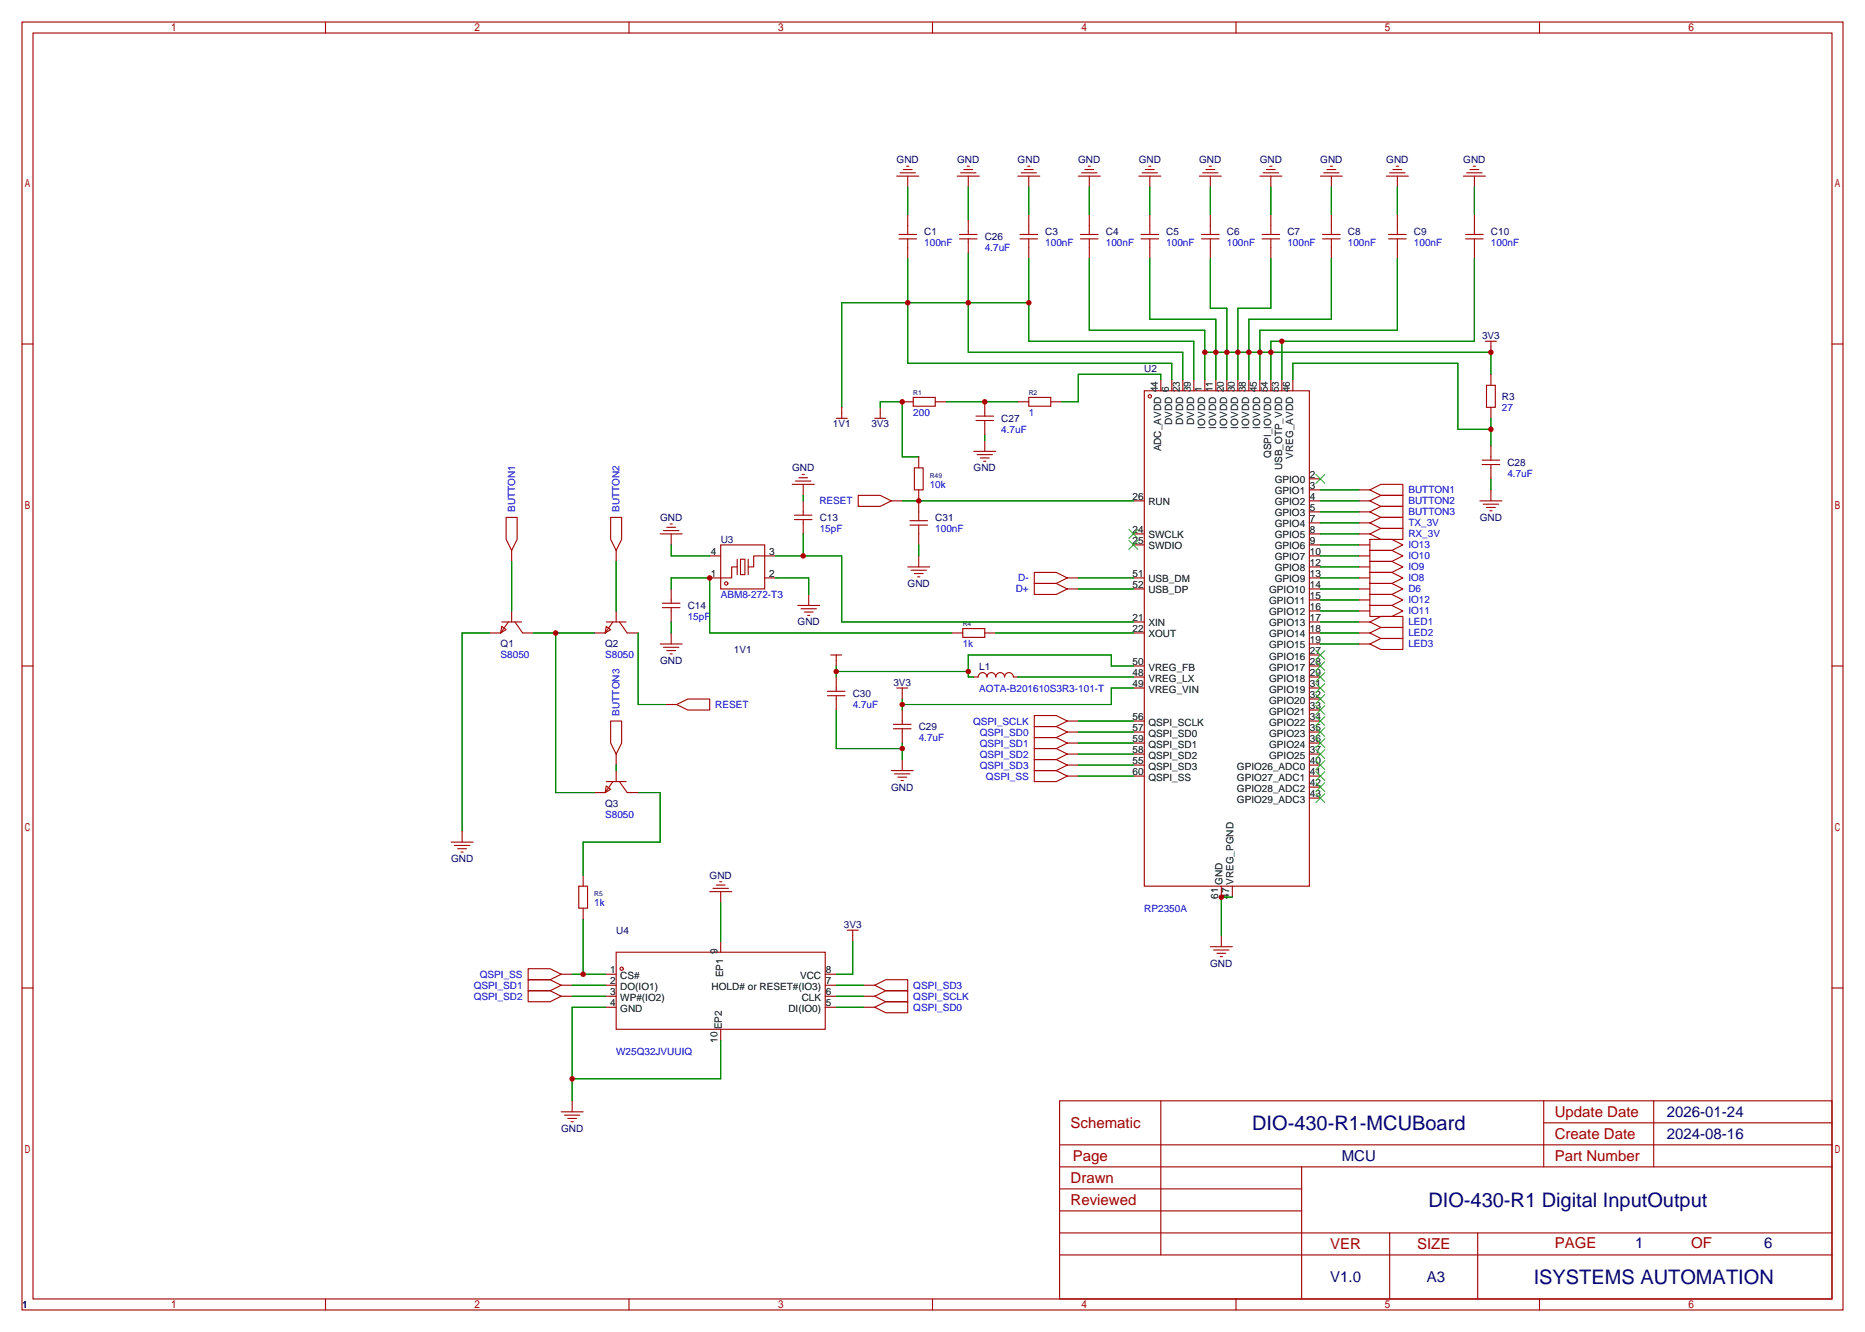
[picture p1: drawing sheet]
<svg xmlns="http://www.w3.org/2000/svg" width="431mm" height="307mm" viewBox="0 0 431 307" stroke-linecap="round" stroke-linejoin="round" font-family="sans-serif">
<g fill="none" stroke="#a10000" stroke-width=".25">
<path d="M5.1 5.1h420.3v297.2h-420.3zM7.6 7.6h415.3v292.1h-415.3zM75.1 5.1v2.5M145.2 5.1v2.5M215.3 5.1v2.5M285.3 5.1v2.5M355.4 5.1v2.5M207.8 39.9h3.5M208.5 39.1h2.1M209.3 38.4h.5M221.7 39.9h3.6M222.5 39.1h2"/>
<path d="M223.3 38.4h.5M235.7 39.9h3.6M236.5 39.1h2M237.2 38.4h.5M249.7 39.9h3.5M250.4 39.1h2.1M251.2 38.4h.5M263.7 39.9h3.5M264.4 39.1h2M265.2 38.4h.5M277.6 39.9h3.6M278.4 39.1h2"/>
<path d="M279.1 38.4h.6M291.6 39.9h3.5M292.4 39.1h2M293.1 38.4h.5M305.6 39.9h3.5M306.3 39.1h2.1M307.1 38.4h.5M320.8 39.9h3.6M321.6 39.1h2M322.3 38.4h.5M338.6 39.9h3.5M339.3 39.1h2.1"/>
<path d="M340.1 38.4h.5M207 40.6h5.1M207.5 54.1h4.1M207.5 55.1h4.1M209.5 40.6v2.6M209.5 49.5v4.6M209.5 55.1v4.6M221 40.6h5.1M221.5 54.1h4.1M221.5 55.1h4.1M223.5 40.6v2.6M223.5 50.8v3.3"/>
<path d="M223.5 55.1v3.3M234.9 40.6h5.1M235.5 54.1h4M235.5 55.1h4M237.5 40.6v2.6M237.5 49.5v4.6M237.5 55.1v4.6M248.9 40.6h5.1M249.4 54.1h4.1M249.4 55.1h4.1M251.5 40.6v2.6M251.5 49.5v4.6"/>
<path d="M251.5 55.1v4.6M262.9 40.6h5.1M263.4 54.1h4.1M263.4 55.1h4.1M265.4 40.6v2.6M265.4 49.5v4.6M265.4 55.1v4.6M276.9 40.6h5M277.4 54.1h4M277.4 55.1h4M279.4 40.6v2.6M279.4 49.5v4.6"/>
<path d="M279.4 55.1v4.6M290.8 40.6h5.1M291.3 54.1h4.1M291.3 55.1h4.1M293.4 40.6v2.6M293.4 49.5v4.6M293.4 55.1v4.6M304.8 40.6h5.1M305.3 54.1h4.1M305.3 55.1h4.1M307.3 40.6v2.6M307.3 49.5v4.6"/>
<path d="M307.3 55.1v4.6M320 40.6h5.1M320.5 54.1h4.1M320.5 55.1h4.1M322.6 40.6v2.6M322.6 49.5v4.6M322.6 55.1v4.6M337.8 40.6h5.1M338.3 54.1h4.1M338.3 55.1h4.1M340.4 40.6v2.6M340.4 49.5v4.6"/>
<path d="M340.4 55.1v4.6M5.1 79.4h2.5M342.9 78.7h2.5M344.2 78.7v2.6M422.9 79.4h2.5M193 96.5h2.6M194.3 94v2.5M201.9 96.5h2.6M203.2 94v2.5M208.3 92.7h2.5M210.8 91.7h5.1v2h-5.1zM215.9 92.7h2.5"/>
<path d="M225.3 97h4.1M225.3 96h4.1M227.3 92.7v3.3M227.3 97v3.3M234.9 92.7h2.6M237.5 91.7h5.1v2h-5.1zM242.6 92.7h2.5M264.2 90.2h38.1v114.3h-38.1zM268 87.6v2.6M270.5 87.6v2.6M273 87.6v2.6M275.6 87.6v2.6"/>
<path d="M278.1 87.6v2.6M280.7 87.6v2.6M283.2 87.6v2.6M285.8 87.6v2.6M288.3 87.6v2.6M290.8 87.6v2.6M293.4 87.6v2.6M295.9 87.6v2.6M298.4 87.6v2.6M343.2 88.9h2v5.1h-2zM344.2 86.4v2.5M344.2 94v2.5"/>
<path d="M116.8 119.4h2.6v5.1l-1.3 2.5-1.3-2.5zM141 119.4h2.5v5.1l-1.3 2.5-1.2-2.5zM182.9 111.8h5.1M183.4 118.9h4.1M183.4 119.9h4.1M183.6 111h3.6M184.4 110.2h2M185.2 109.5h.5M185.4 111.8v2.5M185.4 115.6v3.3M185.4 119.9v3.3M198.1 114.3h5.1l2.5 1.3-2.5 1.2h-5.1z"/>
<path d="M205.7 115.6h2.6M211.1 107.9h2v5.1h-2zM212.1 105.4v2.5M212.1 113v7.1M224.8 104.1h5.1M225.6 104.9h3.5M226.3 105.7h2M227.1 106.4h.5M227.3 101.6v2.5M261.6 115.6h2.6M302.3 115.6h2.5M302.3 118.1h2.5"/>
<path d="M302.3 113h2.5M302.3 110.5h2.5M313.7 115.6h2.5M313.7 118.1h2.5M313.7 113h2.5M316.2 113l2.6-1.2h5v2.5h-5zM316.2 115.6l2.6-1.3h5v2.5h-5zM316.2 118.1l2.6-1.3h5v2.6h-5zM341.6 115.6h5.1M342.1 107.2h4.1M342.1 106.2h4.1M342.4 116.3h3.5"/>
<path d="M343.2 117.1h2M343.9 117.9h.5M344.2 102.9v3.3M344.2 107.2v3.3M344.2 113v2.6M118.1 127v2.5M142.2 127v2.5M152.4 123.2h5.1M152.9 139.2h4.1M153.2 122.4h3.5M153.9 121.7h2.1M154.7 120.9h.5"/>
<path d="M154.9 123.2v2.5M154.9 135.9v3.3M163.8 128.3h2.6M166.4 125.7h10.1v10.2h-10.1zM170.2 130.8h-1.3v2.5h-5.1M170.2 129v3.6M170.9 129h1.1v3.6h-1.1zM172.7 129v3.6M176.5 133.3h2.6M179.1 128.3h-5.1v2.5h-1.3M184.1 139.7h5.1M186.7 137.2v2.5"/>
<path d="M209.5 130.8h5.1M210.1 120.1h4M210.1 121.2h4M210.3 131.6h3.6M211.1 132.3h2M211.8 133.1h.5M212.1 121.2v4.5M212.1 128.3v2.5M238.8 132.1h5l2.6 1.2-2.6 1.3h-5zM238.8 134.6h5l2.6 1.3-2.6 1.3h-5zM246.4 133.3h2.5M246.4 135.9h2.5"/>
<path d="M261.6 133.3h2.6M261.6 135.9h2.6M261.6 125.7h2.6M261.6 123.2h2.6M302.3 133.3h2.5M302.3 135.9h2.5M302.3 130.8h2.5M302.3 128.3h2.5M302.3 138.4h2.5M302.3 125.7h2.5M302.3 123.2h2.5M302.3 120.7h2.5"/>
<path d="M313.7 133.3h2.5M313.7 135.9h2.5M313.7 130.8h2.5M313.7 128.3h2.5M313.7 138.4h2.5M313.7 125.7h2.5M313.7 123.2h2.5M313.7 120.7h2.5M316.2 132.1h5.1l2.5 1.2-2.5 1.3h-5.1zM316.2 129.5h5.1l2.5 1.3-2.5 1.3h-5.1zM316.2 127h5.1l2.5 1.3-2.5 1.2h-5.1zM316.2 139.7h5.1l2.5 1.3-2.5 1.2h-5.1z"/>
<path d="M316.2 137.2h5.1l2.5 1.2-2.5 1.3h-5.1zM316.2 124.5h5.1l2.5 1.2-2.5 1.3h-5.1zM316.2 134.6h5.1l2.5 1.3-2.5 1.3h-5.1zM316.2 120.7l2.6-1.3h5v2.5h-5zM316.2 123.2l2.6-1.3h5v2.6h-5zM5.1 153.7h2.5M113 146h2.6M115.8 144.5l1 .8-1.2 .7zM115.8 143.5h4.6M117.3 143.5l-1.7 2.5M118.1 141v2.5M118.9 143.5l1.7 2.5h2.6"/>
<path d="M137.2 146h2.5M140 144.5l1 .8-1.3 .7zM140 143.5h4.5M141.5 143.5l-1.8 2.5M142.2 141v2.5M143 143.5l1.8 2.5h2.5M152.4 148.6h5.1M152.9 140.2h4.1M153.2 149.4h3.5M153.9 150.1h2.1M154.7 150.9h.5M154.9 140.2v3.3"/>
<path d="M154.9 146v2.6M184.9 140.5h3.6M185.7 141.2h2M186.4 142h.5M191 159.5h4.1M191.8 151.1h2.5M193 151.1v2.6M193 156.2v3.3M207 158.8h2.5M208.3 158.8v2.5M219.7 146h2.5M222.2 145h5.1v2.1h-5.1z"/>
<path d="M224.8 156.2h1a1.02 1.02 0 0 1 1-1 1.02 1.02 0 0 1 1 1 1.02 1.02 0 0 1 1.1-1 1.02 1.02 0 0 1 1 1 1.02 1.02 0 0 1 1-1 1.02 1.02 0 0 1 1 1 1.02 1.02 0 0 1 1-1 1.02 1.02 0 0 1 1 1h1M227.3 146h2.6M261.6 153.7h2.6M261.6 143.5h2.6M261.6 146h2.6M261.6 156.2h2.6M261.6 158.8h2.6M302.3 153.7h2.5M302.3 141h2.5M302.3 143.5h2.5M302.3 146h2.5M302.3 156.2h2.5"/>
<path d="M302.3 158.8h2.5M302.3 151.1h2.5M302.3 148.6h2.5M313.7 141h2.5M313.7 143.5h2.5M313.7 146h2.5M313.7 148.6h2.5M316.2 143.5l2.6-1.3h5v2.6h-5zM316.2 146l2.6-1.2h5v2.5h-5zM316.2 148.6l2.6-1.3h5v2.6h-5zM422.9 153.7h2.5M141 166.4h2.5v5l-1.3 2.6-1.2-2.6z"/>
<path d="M142.2 174v2.5M142.2 177.8v2.5M153.7 162.6h2.5M156.2 162.6l2.5-1.3h5.1v2.5h-5.1zM191 160.5h4.1M193 160.5v3.3M205.7 177.8h5.1M206.2 168.1h4.1M206.2 167.1h4.1M206.5 178.6h3.6M207.3 179.3h2M208.3 163.8v3.3"/>
<path d="M208.3 168.1v3.3M208.3 175.3v2.5M238.8 167.6h5l2.6 1.3-2.6 1.3h-5zM238.8 170.2h5l2.6 1.2-2.6 1.3h-5zM238.8 172.7h5l2.6 1.3-2.6 1.3h-5zM238.8 175.3h5l2.6 1.2-2.6 1.3h-5zM238.8 177.8h5l2.6 1.3-2.6 1.2h-5zM238.8 165.1h5l2.6 1.3-2.6 1.2h-5zM246.4 166.4h2.5M246.4 168.9h2.5M246.4 171.4h2.5M246.4 174h2.5"/>
<path d="M246.4 176.5h2.5M246.4 179.1h2.5M261.6 166.4h2.6M261.6 168.9h2.6M261.6 171.4h2.6M261.6 174h2.6M261.6 176.5h2.6M261.6 179.1h2.6M302.3 166.4h2.5M302.3 168.9h2.5M302.3 171.4h2.5M302.3 174h2.5"/>
<path d="M302.3 176.5h2.5M302.3 179.1h2.5M302.3 163.8h2.5M302.3 161.3h2.5M104.1 194.3h5.1M104.9 195.1h3.6M105.7 195.8h2M106.4 196.6h.5M106.7 191.8v2.5M137.2 182.9h2.5M140 181.4l1 .7-1.3 .8zM140 180.3h4.5"/>
<path d="M141.5 180.3l-1.8 2.6M143 180.3l1.8 2.6h2.5M208 180.1h.5M302.3 184.1h2.5M302.3 181.6h2.5M133.6 204.5h2v5h-2zM134.6 201.9v2.6M134.6 209.5v2.6M142.2 219.7h48.3v17.8h-48.3zM163.8 205.7h5.1M164.6 205h3.5M165.4 204.2h2"/>
<path d="M166.1 203.5h.5M166.4 205.7v2.6M166.4 217.2v2.5M195.6 214.6h2.5M196.8 214.6v2.6M279.4 218.4h5.1M280.2 219.2h3.5M280.9 220h2.1M281.9 204.5v2.5M281.9 215.9v2.5M284.5 204.5v2.5M5.1 228h2.5"/>
<path d="M121.9 226.1h5.1l2.5 1.2-2.5 1.3h-5.1zM121.9 228.6h5.1l2.5 1.3-2.5 1.2h-5.1zM121.9 223.5h5.1l2.5 1.3-2.5 1.3h-5.1zM129.5 224.8h2.6M129.5 227.3h2.6M129.5 229.9h2.6M139.7 224.8h2.5M139.7 227.3h2.5M139.7 229.9h2.5M139.7 232.4h2.5M166.4 237.5v2.5M190.5 224.8h2.5"/>
<path d="M190.5 227.3h2.5M190.5 229.9h2.5M190.5 232.4h2.5M199.4 227.3h2.5M199.4 229.9h2.5M199.4 232.4h2.5M201.9 232.4l2.6-1.3h5v2.6h-5zM201.9 227.3l2.6-1.2h5v2.5h-5zM201.9 229.9l2.6-1.3h5v2.5h-5zM281.7 220.7h.5M422.9 228h2.5M129.5 256.5h5.1"/>
<path d="M130.3 257.3h3.6M131.1 258.1h2M131.8 258.8h.5M132.1 254v2.5M244.6 254h178.3v45.7h-178.3zM268 254v35.6M356.4 254v15.2M356.4 259.1h66.5M381.8 254v15.2M244.6 274.3h55.9M244.6 269.2h178.3M244.6 279.4h55.9"/>
<path d="M244.6 264.2h178.3M300.5 269.2v30.5M75.1 299.7v2.6M145.2 299.7v2.6M215.3 299.7v2.6M244.6 289.6h178.3M244.6 284.5h178.3M285.3 299.7v2.6M320.8 284.5v15.2M341.1 284.5v15.2M355.4 299.7v2.6"/>
<circle cx="265.4" cy="91.4" r=".38"/>
<circle cx="167.6" cy="134.6" r=".38"/>
<circle cx="143.5" cy="223.5" r=".38"/>
</g>
<g fill="none" stroke="#3c3" stroke-width=".25">
<path d="M303.8 109.5l2 2M305.8 109.5l-2 2M260.6 122.2l2 2M260.6 124.7l2 2M262.6 122.2l-2 2M262.6 124.7l-2 2M303.8 157.7l2 2.1M303.8 155.2l2 2M303.8 152.7l2 2M303.8 150.1l2 2M305.8 157.7l-2 2.1M305.8 155.2l-2 2"/>
<path d="M305.8 152.7l-2 2M305.8 150.1l-2 2M303.8 178.1l2 2M303.8 175.5l2 2M303.8 173l2 2M303.8 170.4l2 2.1M303.8 167.9l2 2M303.8 165.4l2 2M303.8 162.8l2 2M303.8 160.3l2 2M305.8 178.1l-2 2M305.8 175.5l-2 2"/>
<path d="M305.8 173l-2 2M305.8 170.4l-2 2.1M305.8 167.9l-2 2M305.8 165.4l-2 2M305.8 162.8l-2 2M305.8 160.3l-2 2M303.8 183.1l2 2.1M303.8 180.6l2 2M305.8 183.1l-2 2.1M305.8 180.6l-2 2"/>
</g>
<g fill="none" stroke="#008700" stroke-width=".25">
<path d="M209.5 43.2v6.3M209.5 59.7v24.1h61v3.8M223.5 58.4v22.9h49.5v6.3M223.5 43.2v7.6M237.5 59.7v19h38.1v8.9M237.5 43.2v6.3M251.5 59.7v16.5h26.6v11.4M251.5 43.2v6.3M265.4 59.7v14h15.3v13.9M265.4 43.2v6.3M279.4 59.7v11.4h3.8v16.5M279.4 43.2v6.3"/>
<path d="M293.4 43.2v6.3M293.4 59.7v11.4h-7.6v16.5M307.3 59.7v14h-19v13.9M307.3 43.2v6.3M322.6 59.7v16.5h-31.8v11.4M322.6 43.2v6.3M340.4 43.2v6.3M340.4 59.7v19h-47v8.9M237.5 69.8h-43.2v24.2M295.9 78.7v8.9M203.2 94v-1.3h5.1v12.7h3.8M218.4 92.7h16.5"/>
<path d="M268 87.6v-1.2h-19.1v6.3h-3.8M278.1 81.3h66.1v5.1M298.4 87.6v-3.8h38.1v15.3h7.7M344.2 96.5v6.4M185.4 114.3v1.3M208.3 115.6h53.3M227.3 100.3v1.3M304.8 115.6h8.9M304.8 113h8.9M304.8 118.1h8.9M344.2 110.5v2.5M118.1 129.5v11.5"/>
<path d="M142.2 129.5v11.5M154.9 135.9v-2.6h8.9v12.7h55.9M154.9 125.7v2.6h8.9M179.1 133.3h7.6v3.9M179.1 128.3h15.2v15.2h67.3M185.4 123.2v5.1M212.1 125.7v2.6M248.9 133.3h12.7M248.9 135.9h12.7M304.8 133.3h8.9M304.8 135.9h8.9M304.8 128.3h8.9"/>
<path d="M304.8 138.4h8.9M304.8 130.8h8.9M304.8 125.7h8.9M304.8 123.2h8.9M304.8 120.7h8.9M113 146h-6.3v45.8M123.2 146h14M128.3 146v36.9h8.9M147.3 146v16.6h6.4M154.9 143.5v2.5M193 153.7v2.5M193 154.9h30.5"/>
<path d="M229.9 146h31.7M234.9 156.2h26.7M261.6 153.7h-5.1v-2.6h-33v5.1h1.3M261.6 158.8h-5.1v3.8h-48.2M304.8 146h8.9M304.8 143.5h8.9M304.8 141h8.9M304.8 148.6h8.9M142.2 176.5v1.3M193 163.8v8.9h15.3M208.3 161.3v2.5M208.3 171.4v3.9"/>
<path d="M248.9 166.4h12.7M248.9 168.9h12.7M248.9 171.4h12.7M248.9 174h12.7M248.9 176.5h12.7M248.9 179.1h12.7M147.3 182.9h5.1v11.4h-17.8v7.6M134.6 212.1v12.7M166.4 208.3v8.9M196.8 217.2v7.6h-3.8M284.5 207h-2.6v8.9M132.1 224.8h7.6"/>
<path d="M132.1 227.3h7.6M132.1 229.9h7.6M139.7 232.4h-7.6v21.6M193 227.3h6.4M193 229.9h6.4M193 232.4h6.4M166.4 240v8.9h-34.3"/>
</g>
<g fill="#c00">
<circle cx="281.9" cy="207" r=".63"/>
<circle cx="134.6" cy="224.8" r=".63"/>
<circle cx="132.1" cy="248.9" r=".63"/>
<circle cx="212.1" cy="115.6" r=".63"/>
<circle cx="295.9" cy="78.7" r=".63"/>
<circle cx="293.4" cy="81.3" r=".63"/>
<circle cx="344.2" cy="81.3" r=".63"/>
<circle cx="290.8" cy="81.3" r=".63"/>
<circle cx="288.3" cy="81.3" r=".63"/>
<circle cx="285.8" cy="81.3" r=".63"/>
<circle cx="283.2" cy="81.3" r=".63"/>
<circle cx="280.7" cy="81.3" r=".63"/>
<circle cx="278.1" cy="81.3" r=".63"/>
<circle cx="237.5" cy="69.8" r=".63"/>
<circle cx="223.5" cy="69.8" r=".63"/>
<circle cx="209.6" cy="69.8" r=".63"/>
<circle cx="227.3" cy="92.7" r=".63"/>
<circle cx="344.2" cy="99.1" r=".63"/>
<circle cx="208.3" cy="92.7" r=".63"/>
<circle cx="163.8" cy="133.3" r=".63"/>
<circle cx="185.4" cy="128.3" r=".63"/>
<circle cx="208.3" cy="162.6" r=".63"/>
<circle cx="208.3" cy="172.7" r=".63"/>
<circle cx="223.5" cy="154.9" r=".63"/>
<circle cx="193" cy="154.9" r=".63"/>
<circle cx="128.3" cy="146" r=".63"/>
</g>
<g font-size="4.6" fill="#000080">
<text x="289.1" y="260.7">DIO-430-R1-MCUBoard</text>
<text x="329.7" y="278.5">DIO-430-R1 Digital InputOutput</text>
<text x="354" y="296.3">ISYSTEMS AUTOMATION</text>
</g>
<g font-size="3.5" fill="#a00000">
<text x="358.9" y="257.8">Update Date</text>
<text x="247.1" y="260.3">Schematic</text>
<text x="358.9" y="262.8">Create Date</text>
<text x="247.6" y="267.9">Page</text>
<text x="358.9" y="267.9">Part Number</text>
<text x="247.1" y="273">Drawn</text>
<text x="247.1" y="278.1">Reviewed</text>
<text x="358.9" y="288">PAGE</text>
<text x="390.4" y="288">OF</text>
<text x="307.1" y="288.2">VER</text>
<text x="327.1" y="288.2">SIZE</text>
</g>
<g font-size="3.5" fill="#000080">
<text x="384.8" y="257.8">2026-01-24</text>
<text x="384.8" y="262.8">2024-08-16</text>
<text x="309.7" y="267.9">MCU</text>
<text x="377.5" y="288">1</text>
<text x="407.2" y="288">6</text>
<text x="307.1" y="295.9">V1.0</text>
<text x="329.4" y="295.9">A3</text>
</g>
<g font-size="2.3" fill="#000080">
<text x="207" y="37.6">GND</text>
<text x="221" y="37.6">GND</text>
<text x="234.9" y="37.6">GND</text>
<text x="248.9" y="37.6">GND</text>
<text x="262.9" y="37.6">GND</text>
<text x="276.8" y="37.6">GND</text>
<text x="290.8" y="37.6">GND</text>
<text x="304.8" y="37.6">GND</text>
<text x="320" y="37.6">GND</text>
<text x="337.8" y="37.6">GND</text>
<text x="213.4" y="54.1">C1</text>
<text x="227.3" y="55.4">C26</text>
<text x="241.3" y="54.1">C3</text>
<text x="255.3" y="54.1">C4</text>
<text x="269.2" y="54.1">C5</text>
<text x="283.2" y="54.1">C6</text>
<text x="297.2" y="54.1">C7</text>
<text x="311.1" y="54.1">C8</text>
<text x="326.4" y="54.1">C9</text>
<text x="344.2" y="54.1">C10</text>
<text x="342.1" y="78.3">3V3</text>
<text x="264.2" y="85.9">U2</text>
<text x="346.7" y="92.2">R3</text>
<text x="192.3" y="98.6">1V1</text>
<text x="201.1" y="98.6">3V3</text>
<text x="231.1" y="97.3">C27</text>
<text x="348" y="107.5">C28</text>
<text x="182.9" y="108.8">GND</text>
<text x="224.8" y="108.8">GND</text>
<text x="152.4" y="120.2">GND</text>
<text x="166.4" y="125.3">U3</text>
<text x="189.2" y="120.2">C13</text>
<text x="215.9" y="120.2">C31</text>
<text x="341.6" y="120.2">GND</text>
<text x="209.5" y="135.4">GND</text>
<text x="158.7" y="140.5">C14</text>
<text x="115.6" y="149.4">Q1</text>
<text x="139.7" y="149.4">Q2</text>
<text x="184.1" y="144.3">GND</text>
<text x="152.4" y="153.2">GND</text>
<text x="169.4" y="150.7">1V1</text>
<text x="226.1" y="154.5">L1</text>
<text x="196.8" y="160.8">C30</text>
<text x="206.2" y="158.3">3V3</text>
<text x="212.1" y="168.4">C29</text>
<text x="205.7" y="182.4">GND</text>
<text x="139.7" y="186.2">Q3</text>
<text x="104.1" y="198.9">GND</text>
<text x="163.8" y="202.7">GND</text>
<text x="142.2" y="215.4">U4</text>
<text x="194.8" y="214.2">3V3</text>
<text x="279.4" y="223.1">GND</text>
<text x="129.5" y="261.2">GND</text>
<text x="5.1" y="301.8">1</text>
</g>
<g font-size="2.3" fill="#00f">
<text x="213.4" y="56.7">100nF</text>
<text x="227.3" y="58">4.7uF</text>
<text x="241.3" y="56.7">100nF</text>
<text x="255.3" y="56.7">100nF</text>
<text x="269.2" y="56.7">100nF</text>
<text x="283.2" y="56.7">100nF</text>
<text x="297.2" y="56.7">100nF</text>
<text x="311.1" y="56.7">100nF</text>
<text x="326.4" y="56.7">100nF</text>
<text x="344.2" y="56.7">100nF</text>
<text x="346.7" y="94.8">27</text>
<text x="210.8" y="96.1">200</text>
<text x="231.1" y="99.9">4.7uF</text>
<text x="237.5" y="96.1">1</text>
<text x="214.6" y="112.6">10k</text>
<text x="325.1" y="113.8">BUTTON1</text>
<text x="348" y="110">4.7uF</text>
<text x="118.9" y="118.1" transform="rotate(-90 118.9 118.1)">BUTTON1</text>
<text x="143" y="118.1" transform="rotate(-90 143 118.1)">BUTTON2</text>
<text x="189.2" y="116.4">RESET</text>
<text x="325.1" y="116.4">BUTTON2</text>
<text x="325.1" y="118.9">BUTTON3</text>
<text x="189.2" y="122.7">15pF</text>
<text x="215.9" y="122.7">100nF</text>
<text x="325.1" y="121.5">TX_3V</text>
<text x="325.1" y="124">RX_3V</text>
<text x="325.1" y="131.6">IO9</text>
<text x="325.1" y="129.1">IO10</text>
<text x="325.1" y="126.5">IO13</text>
<text x="166.4" y="138">ABM8-272-T3</text>
<text x="234.5" y="136.7">D+</text>
<text x="235.1" y="134.2">D-</text>
<text x="325.1" y="134.2">IO8</text>
<text x="325.1" y="136.7">D6</text>
<text x="158.7" y="143">15pF</text>
<text x="325.1" y="141.8">IO11</text>
<text x="325.1" y="139.2">IO12</text>
<text x="222.2" y="149.4">1k</text>
<text x="325.1" y="144.3">LED1</text>
<text x="325.1" y="146.9">LED2</text>
<text x="325.1" y="149.4">LED3</text>
<text x="115.6" y="151.9">S8050</text>
<text x="139.7" y="151.9">S8050</text>
<text x="226.1" y="159.6">AOTA-B201610S3R3-101-T</text>
<text x="143" y="165.1" transform="rotate(-90 143 165.1)">BUTTON3</text>
<text x="165.1" y="163.4">RESET</text>
<text x="196.8" y="163.4">4.7uF</text>
<text x="224.7" y="167.2">QSPI_SCLK</text>
<text x="212.1" y="171">4.7uF</text>
<text x="226.2" y="169.7">QSPI_SD0</text>
<text x="226.2" y="172.3">QSPI_SD1</text>
<text x="226.2" y="174.8">QSPI_SD2</text>
<text x="226.2" y="177.3">QSPI_SD3</text>
<text x="227.6" y="179.9">QSPI_SS</text>
<text x="139.7" y="188.8">S8050</text>
<text x="137.2" y="209.1">1k</text>
<text x="264.2" y="210.4">RP2350A</text>
<text x="110.8" y="225.6">QSPI_SS</text>
<text x="109.4" y="228.1">QSPI_SD1</text>
<text x="109.4" y="230.7">QSPI_SD2</text>
<text x="210.8" y="233.2">QSPI_SD0</text>
<text x="210.8" y="228.1">QSPI_SD3</text>
<text x="210.8" y="230.7">QSPI_SCLK</text>
<text x="142.2" y="243.4">W25Q32JVUUIQ</text>
</g>
<g font-size="2.3">
<text x="267.3" y="90.5" transform="rotate(-90 267.3 90.5)">44</text>
<text x="269.8" y="90.5" transform="rotate(-90 269.8 90.5)">6</text>
<text x="272.3" y="90.5" transform="rotate(-90 272.3 90.5)">23</text>
<text x="274.9" y="90.5" transform="rotate(-90 274.9 90.5)">39</text>
<text x="277.4" y="90.5" transform="rotate(-90 277.4 90.5)">1</text>
<text x="280" y="90.5" transform="rotate(-90 280 90.5)">11</text>
<text x="282.5" y="90.5" transform="rotate(-90 282.5 90.5)">20</text>
<text x="285" y="90.5" transform="rotate(-90 285 90.5)">30</text>
<text x="287.6" y="90.5" transform="rotate(-90 287.6 90.5)">38</text>
<text x="290.1" y="90.5" transform="rotate(-90 290.1 90.5)">45</text>
<text x="292.7" y="90.5" transform="rotate(-90 292.7 90.5)">54</text>
<text x="295.2" y="90.5" transform="rotate(-90 295.2 90.5)">53</text>
<text x="297.7" y="90.5" transform="rotate(-90 297.7 90.5)">46</text>
<text x="270.6" y="98.1" transform="rotate(-90 270.6 98.1)">DVDD</text>
<text x="273.1" y="98.1" transform="rotate(-90 273.1 98.1)">DVDD</text>
<text x="275.6" y="98.1" transform="rotate(-90 275.6 98.1)">DVDD</text>
<text x="278.2" y="98.9" transform="rotate(-90 278.2 98.9)">IOVDD</text>
<text x="280.7" y="98.9" transform="rotate(-90 280.7 98.9)">IOVDD</text>
<text x="283.3" y="98.9" transform="rotate(-90 283.3 98.9)">IOVDD</text>
<text x="285.8" y="98.9" transform="rotate(-90 285.8 98.9)">IOVDD</text>
<text x="288.3" y="98.9" transform="rotate(-90 288.3 98.9)">IOVDD</text>
<text x="290.9" y="98.9" transform="rotate(-90 290.9 98.9)">IOVDD</text>
<text x="268" y="104.2" transform="rotate(-90 268 104.2)">ADC_AVDD</text>
<text x="293.4" y="105.7" transform="rotate(-90 293.4 105.7)">QSPI_IOVDD</text>
<text x="298.5" y="105.8" transform="rotate(-90 298.5 105.8)">VREG_AVDD</text>
<text x="294.3" y="111.5">GPIO0</text>
<text x="296" y="108.5" transform="rotate(-90 296 108.5)">USB_OTP_VDD</text>
<text x="302.4" y="112.8">3</text>
<text x="302.4" y="110.3">2</text>
<text x="261.5" y="115.3">26</text>
<text x="265.1" y="116.6">RUN</text>
<text x="294.3" y="119.2">GPIO3</text>
<text x="294.3" y="116.6">GPIO2</text>
<text x="294.3" y="114.1">GPIO1</text>
<text x="302.4" y="117.9">5</text>
<text x="302.4" y="115.3">4</text>
<text x="261.5" y="123">24</text>
<text x="261.5" y="125.5">25</text>
<text x="265.1" y="124.2">SWCLK</text>
<text x="294.3" y="124.2">GPIO5</text>
<text x="294.3" y="121.7">GPIO4</text>
<text x="302.4" y="125.5">9</text>
<text x="302.4" y="123">8</text>
<text x="302.4" y="120.4">7</text>
<text x="164.1" y="128">4</text>
<text x="177.5" y="128">3</text>
<text x="265.1" y="126.8">SWDIO</text>
<text x="294.3" y="131.9">GPIO8</text>
<text x="294.3" y="129.3">GPIO7</text>
<text x="294.3" y="126.8">GPIO6</text>
<text x="302.4" y="130.6">12</text>
<text x="302.4" y="128">10</text>
<text x="164.1" y="133.1">1</text>
<text x="177.5" y="133.1">2</text>
<text x="261.5" y="133.1">51</text>
<text x="261.5" y="135.7">52</text>
<text x="265.1" y="134.4">USB_DM</text>
<text x="265.1" y="136.9">USB_DP</text>
<text x="293" y="136.9">GPIO10</text>
<text x="294.3" y="134.4">GPIO9</text>
<text x="302.4" y="135.7">14</text>
<text x="302.4" y="133.1">13</text>
<text x="261.5" y="143.3">21</text>
<text x="293" y="142">GPIO12</text>
<text x="293" y="139.5">GPIO11</text>
<text x="302.4" y="143.3">17</text>
<text x="302.4" y="140.7">16</text>
<text x="302.4" y="138.2">15</text>
<text x="261.5" y="145.8">22</text>
<text x="265.1" y="144.6">XIN</text>
<text x="265.1" y="147.1">XOUT</text>
<text x="293" y="149.6">GPIO15</text>
<text x="293" y="147.1">GPIO14</text>
<text x="293" y="144.6">GPIO13</text>
<text x="302.4" y="148.4">19</text>
<text x="302.4" y="145.8">18</text>
<text x="261.5" y="153.4">50</text>
<text x="261.5" y="156">48</text>
<text x="265.1" y="154.7">VREG_FB</text>
<text x="293" y="154.7">GPIO17</text>
<text x="293" y="152.2">GPIO16</text>
<text x="302.4" y="156">29</text>
<text x="302.4" y="153.4">28</text>
<text x="302.4" y="150.9">27</text>
<text x="261.5" y="158.5">49</text>
<text x="265.1" y="157.3">VREG_LX</text>
<text x="265.1" y="159.8">VREG_VIN</text>
<text x="293" y="159.8">GPIO19</text>
<text x="293" y="157.3">GPIO18</text>
<text x="302.4" y="161.1">32</text>
<text x="302.4" y="158.5">31</text>
<text x="261.5" y="166.1">56</text>
<text x="265.1" y="167.4">QSPI_SCLK</text>
<text x="293" y="167.4">GPIO22</text>
<text x="293" y="164.9">GPIO21</text>
<text x="293" y="162.3">GPIO20</text>
<text x="302.4" y="166.1">34</text>
<text x="302.4" y="163.6">33</text>
<text x="261.5" y="168.7">57</text>
<text x="261.5" y="171.2">59</text>
<text x="261.5" y="173.8">58</text>
<text x="265.1" y="170">QSPI_SD0</text>
<text x="265.1" y="172.5">QSPI_SD1</text>
<text x="293" y="172.5">GPIO24</text>
<text x="293" y="170">GPIO23</text>
<text x="302.4" y="173.8">37</text>
<text x="302.4" y="171.2">36</text>
<text x="302.4" y="168.7">35</text>
<text x="261.5" y="176.3">55</text>
<text x="261.5" y="178.8">60</text>
<text x="265.1" y="175">QSPI_SD2</text>
<text x="265.1" y="177.6">QSPI_SD3</text>
<text x="285.5" y="177.6">GPIO26_ADC0</text>
<text x="293" y="175">GPIO25</text>
<text x="302.4" y="178.8">41</text>
<text x="302.4" y="176.3">40</text>
<text x="265.1" y="180.1">QSPI_SS</text>
<text x="285.5" y="185.2">GPIO29_ADC3</text>
<text x="285.5" y="182.7">GPIO28_ADC2</text>
<text x="285.5" y="180.1">GPIO27_ADC1</text>
<text x="302.4" y="183.9">43</text>
<text x="302.4" y="181.4">42</text>
<text x="281.2" y="207.4" transform="rotate(-90 281.2 207.4)">61</text>
<text x="282.2" y="204.2" transform="rotate(-90 282.2 204.2)">GND</text>
<text x="283.8" y="207.4" transform="rotate(-90 283.8 207.4)">47</text>
<text x="284.8" y="204.2" transform="rotate(-90 284.8 204.2)">VREG_PGND</text>
<text x="165.7" y="220.1" transform="rotate(-90 165.7 220.1)">9</text>
<text x="140.8" y="224.6">1</text>
<text x="140.8" y="227.1">2</text>
<text x="143.2" y="225.8">CS#</text>
<text x="166.9" y="225.5" transform="rotate(-90 166.9 225.5)">EP1</text>
<text x="184.7" y="225.8">VCC</text>
<text x="190.6" y="227.1">7</text>
<text x="190.6" y="224.6">8</text>
<text x="140.8" y="229.6">3</text>
<text x="140.8" y="232.2">4</text>
<text x="143.2" y="228.4">DO(IO1)</text>
<text x="143.2" y="230.9">WP#(IO2)</text>
<text x="143.2" y="233.5">GND</text>
<text x="164.3" y="228.4">HOLD# or RESET#(IO3)</text>
<text x="182" y="233.5">DI(IO0)</text>
<text x="185.1" y="230.9">CLK</text>
<text x="190.6" y="232.2">5</text>
<text x="190.6" y="229.6">6</text>
<text x="166.7" y="237.5" transform="rotate(-90 166.7 237.5)">EP2</text>
<text x="165.7" y="240.5" transform="rotate(-90 165.7 240.5)">10</text>
</g>
<g font-size="1.6" fill="#000080">
<text x="210.8" y="91.1">R1</text>
<text x="237.5" y="91.1">R2</text>
<text x="214.6" y="110.2">R49</text>
<text x="222.2" y="144.5">R4</text>
<text x="137.2" y="206.7">R5</text>
</g>
</svg>
